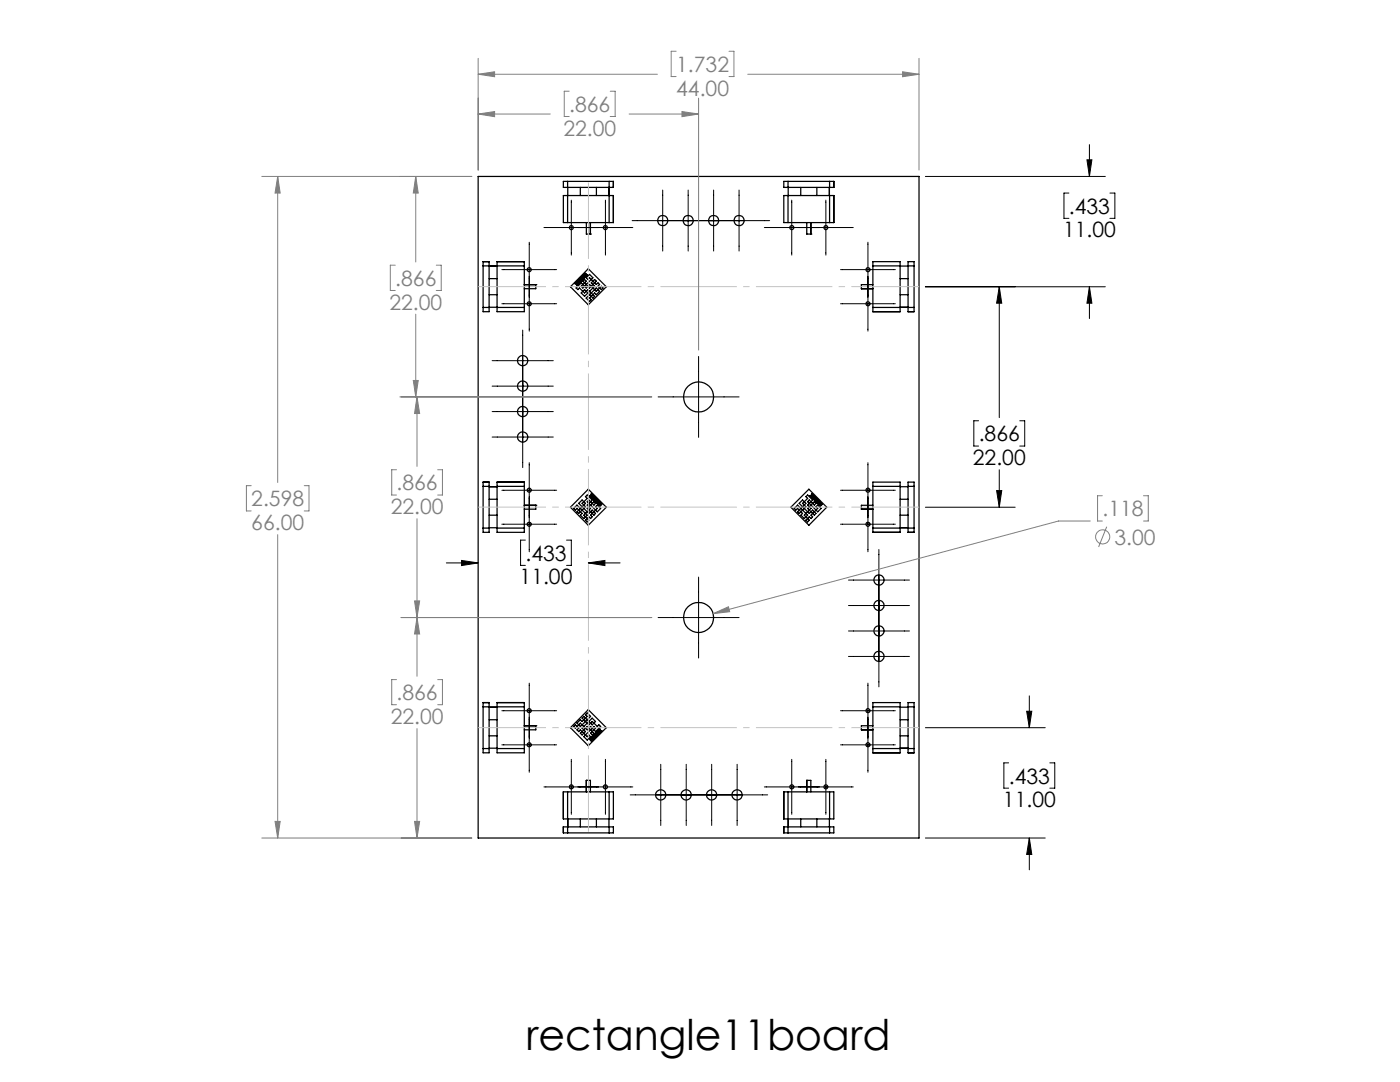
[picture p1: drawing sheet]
<svg xmlns="http://www.w3.org/2000/svg" width="279mm" height="216mm" viewBox="0 0 279 216" stroke-linecap="round" stroke-linejoin="round" font-family="sans-serif">
<g fill="none" stroke="#000" stroke-width=".25">
<path d="M95.4 35.2h88v132h-88zM113.3 39h-.9v5.4h.9M113.3 36.2h-.9v1.2h.9M113.3 36.2v1.2M113.3 39v5.4M113.3 36.2h8.3M113.3 37.4h8.3M113.3 39h8.3M113.3 37.4v1.6M115.8 37.4v1.6M119 37.4v1.6M121.5 37.4v1.6"/>
<path d="M121.6 39h.8v5.4h-.8M121.6 36.2h.8v1.2h-.8M121.6 36.2v1.2M121.6 39v5.4M157.3 39h9.1v5.4h-.8M157.3 39h-.9v5.4h.9M157.3 36.2h-.9v1.2h.9M157.3 36.2h8.3M157.3 36.2v1.2M157.3 39v5.4M157.3 37.4v1.6M159.8 37.4v1.6"/>
<path d="M163 37.4v1.6M165.6 36.2h.8v1.2h-9.1M165.6 36.2v8.2M96.4 53.1v-.9h1.2v.9M96.4 53.1h1.2M96.4 53.1v8.2M97.6 53.1v8.2M97.6 58.8h1.6M97.6 55.6h1.6M97.6 53.1h1.6M99.2 53.1v-.9h5.4v.9M99.2 53.1h5.4"/>
<path d="M99.2 53.1v8.2M104.6 53.1v8.2M104.6 56.8h2.3M106.9 56.8h.1M106.9 56.8v.8h-2.3M113.3 44.4h8.3M115.4 56l.2 .1 .1 .3-.3-.1zM115.4 56.7v-.3l-.4-.1 .1 .3 .3 .1M116 56.1v-.3l-.3-.1v.3l.3 .1M116.2 55.2l.4 .3h-.3l.1 .2-.2 .1h-.2l.1 .2-.2 .2-.2-.1v.3h-.3l.1 .2-.2 .2-.2-.1v.3l-.1-.3-.2-.1h.2v-.2l.1-.2 .2 .1v-.2l.3-.1v-.2l.1-.2 .3 .1-.1-.2 .2-.2 .1 .1zM116.3 55.7l-.1-.2-.2-.1v.3l.3 .1M116.5 55.2l-.2-.1 .2-.3 .4 .4-.3 .2"/>
<path d="M116.5 55v.1M116.5 55.1h.1M116.5 55.2h.1M116.5 55.1h.1v.1M116.5 55.2l.1 .1M116.5 55l.3 .2M116.5 55h.1M116.6 55.3v.1M116.6 55.2l.1 .1M116.6 55.2h.1M116.7 55.3h.1M116.7 57.1l.3 .4 .3-.4"/>
<path d="M116.7 57.1l-.4 .4-.3-.4 1-1-.3-.3-.4 .3 1 1M116.7 55.2v.1M116.7 54.6l.1-.1 .4 .4-.3 .2-.2-.2zM116.8 54.7h.1M116.8 54.7v.1M116.8 55.2h-.1M116.8 54.6l.1 .2h-.1zM116.9 54.9h.1M116.9 54.9v.1M116.9 54.9l.1 .1M116.9 55h.1M117 59.5l2-2 .7 .6-.7 .7-.3-.3-1 1 .3 .3-.3 .3z"/>
<path d="M117 55h.1M117 44.4v2.3h.8M117.3 57.1l.4 .4 .3-.4M117.3 57.1l.4-.3 .3 .3M117.4 53.6l3.6 3.6-3.6 3.6-3.6-3.6zM117.8 46.7h.1M117.8 44.4v2.3M118.3 56.1l.7 .7 .3-.4 .4 .4-.4 .3 .7 .7 .3-.3-.3-.4-1 1-1-1M118.3 56.1l-.3 .3 .7 .7-2 2-.7-.6 .7-.7 1.6 1.7 .4-.4-1.4-1.3-.6 .7-1.1-1-.3 .3-.3-.3 1-1.1 .7 .7M118.3 56.1l.4-.3 .3 .3-1 1M118.3 56.1l-.6-.7-.4 .4-.3-.4 .7-.6 .6 .6-1.6 1.7M157.3 44.4h8.3"/>
<path d="M161 44.4v2.3h.8M161.8 44.4v2.3M161.8 46.7h.1M171.9 57.6h.1M171.9 57.6h2.3M174.2 53.1v-.9h5.4v.9M174.2 53.1h5.4M174.2 56.8h-2.3v.8M174.2 53.1v8.2M179.6 58.8h1.6M179.6 55.6h1.6M179.6 53.1h1.6"/>
<path d="M179.6 53.1v8.2M181.2 53.1v-.9h1.2v.9M181.2 53.1h1.2M181.2 53.1v8.2M182.4 53.1v8.2M96.4 61.3v.9h1.2v-.9M96.4 61.3h1.2M97.6 61.3h1.6M99.2 61.3v.9h5.4v-.9M99.2 61.3h5.4M174.2 61.3v.9h5.4v-.9M174.2 61.3h5.4"/>
<path d="M179.6 61.3h1.6M181.2 61.3v.9h1.2v-.9M181.2 61.3h1.2M96.4 97v-.8h1.2v.8M96.4 97v8.4M96.4 97h1.2M97.6 97v8.4M97.6 99.6h1.6M97.6 97.1h1.6M99.2 97v-.8h5.4v.8M99.2 97v8.4M99.2 97h5.4"/>
<path d="M104.6 97v8.4M116.8 99.1l.4-.3 1 1-1 1 .7 .7-1.4 1.3 1 1-.3 .3-.4-.3 .7-.7 .4 .4 .3-.4-.3-.3 1.3-1.3-.3-.4 .3-.3 .7 .7-.7 .6-2-2 .3-.3 1 1 .4-.4-.4-.3-1.3 1.4 1.3 1.3 .4-.4-.7-.6-.7 .6-2-2 .7-.6 .6 .6-1.7 1.7 .4 .3 1.3-1.3-.6-.7 1-1zM117.4 97.6l3.6 3.6-3.6 3.6-3.6-3.6zM118 98.5v.3h.3l-.3 .1-.1 .3v-.3h-.2l.2-.1zM118.3 98.8v.3h.3l-.3 .1v.3l-.1-.3h-.2l.2-.1zM118.9 99.4h-.3v-.2l-.1 .2-.2 .1h.2v.2l.1 .2 .3-.1v.3v-.3h.3M118.9 99.4v.3l.3 .1M118.9 99.4v.3l-.3 .1M118.9 99.4l-.3 .1-.1 .3M119.2 99.8v.2h.3l-.3 .2v.2l-.1-.2-.2-.1 .2-.1zM161.4 97.6l3.6 3.6-3.6 3.6-3.6-3.6zM162.3 98.8h-.3v-.3l-.1 .3-.3 .1h.3v.2l.1 .2 .2-.1 .1 .4 .2-.1 .1 .3v-.3l.3-.1"/>
<path d="M162.3 98.8v.3h.3l-.3 .1-.1 .3M162.3 98.8l-.1 .3-.2 .1M162.3 98.8l-.3 .1-.1 .3M162.9 99.4h-.3v-.2l-.1 .2-.2 .1M162.9 99.4v.3h.2l.2 .1-.1 .2h.3l-.3 .2v.2l-.1-.2-.2-.1 .3-.1v-.2h-.3l-.1 .3v-.3h-.2l.2-.1zM174.2 97v-.8h5.4v.8M174.2 97v8.4M174.2 97h5.4M179.6 97v8.4M179.6 99.6h1.6M179.6 97.1h1.6M181.2 97v-.8h1.2v.8"/>
<path d="M181.2 97v8.4M181.2 97h1.2M182.4 97v8.4M96.4 105.4v.8h1.2v-.8M96.4 105.4h1.2M97.6 102.8h1.6M97.6 105.3h1.6M99.2 105.4v.8h5.4v-.8M99.2 105.4h5.4M104.6 100.8h2.3M106.9 100.8h.1M106.9 100.8v.8h-2.3"/>
<path d="M114.5 101.5l.6-.7 2.1 2-.7 .7-.7-.7 .4-.4-.7-.6-.4-.3-.3 .3zM119.3 100.5h.1M119.4 100.3h.1M119.4 100.4l-.1 .1M119.4 100.4h.1M119.4 100.2h.2l.2 .1-.3 .4-.3-.2 .2-.2M119.4 100.2v.1M119.4 100.4l.1 .1M119.5 100.3h.1M119.5 100.3l.1 .1M119.6 100.2l.1 .1-.4 .2M119.7 100.7h.1"/>
<path d="M119.7 100.7v.1M119.7 100.8h.1M119.7 100.5l.1-.1 .3 .2-.4 .4-.1-.2zM119.7 100.7l.1 .1h-.1M119.8 100.6h.2l-.1 .1zM119.9 100.5h.1M158.5 101.5l.7-.7 2 2-.7 .7-.7-.7 .4-.4-1-.9-.4 .3zM159.5 100.4l.7-.6 .6 .6-1.6 1.7 .3 .3 1.3-1.3-.6-.7 1-1-.4-.3 .4-.3 1 1-1 1 .7 .7-1.4 1.3 1 1-.3 .3-.4-.3 .7-.7 .4 .4 .3-.4-.3-.3 1.3-1.3-.4-.4 .4-.3 .7 .7-.7 .6-2-2 .3-.3 1 1 .3-.4-.3-.3-1.3 1.4 1.3 1.3 .3-.4-.6-.6-.7 .6zM163.3 100.3h.1M163.3 100.4v.1M163.3 100.5h.1M163.3 100.4h.1"/>
<path d="M163.4 100.4h.1M163.4 100.4l.1 .1h-.1M163.4 100.2l.4 .1-.4 .4-.1-.2zM163.5 100.3l.1 .1v-.1M163.5 100.2l.1 .1M163.5 100.2v.1M163.6 100.3h.1M163.7 100.8h.1M163.7 100.5l.2-.1 .2 .2-.4 .4-.2-.2zM163.7 100.7v.1M163.7 100.7h.1M163.7 100.6h.1"/>
<path d="M163.8 100.7l-.1 .1M163.8 100.6h.2l-.1 .1zM163.8 100.5h.1M171.9 101.6h.1M171.9 101.6h2.3M174.2 105.4v.8h5.4v-.8M174.2 100.8h-2.3v.8M174.2 105.4h5.4M179.6 102.8h1.6M179.6 105.3h1.6M181.2 105.4v.8h1.2v-.8M181.2 105.4h1.2"/>
<path d="M96.4 141v-.8h1.2v.8M96.4 149.4v.8h1.2v-.8M96.4 141v8.4M96.4 141h1.2M96.4 149.4h1.2M97.6 141v8.4M97.6 143.6h1.6M97.6 146.8h1.6M97.6 149.3h1.6M97.6 141.1h1.6M99.2 141v-.8h5.4v.8M99.2 149.4v.8h5.4v-.8"/>
<path d="M99.2 141v8.4M99.2 141h5.4M99.2 149.4h5.4M104.6 141v8.4M104.6 144.8h2.3M106.9 144.8h.1M106.9 144.8v.8h-2.3M113.3 158h-.9v5.4h.9M113.3 158v5.4M113.3 158h8.3M115.8 143.6l.4 .4 1-1.1-.4-.3 .4-.3 .7 .6-2.1 2.1-.7-.7zM116.2 144.6l-.4-.3-1 1-.3-.3 .3-.4 .7 .7-.4 .3 .4 .4 .3-.4 .4 .4"/>
<path d="M116.2 144.6l1 1 .7-.6 1 1 1-1-.4-.4-.3 .4-1-1-.7 .6-1.3-1.3 .3-.4 1.7 1.7 .7-.6-.7-.7-2 2 .6 .7-.6 .6-.4-.3 .4-.3M116.2 146l1-1 1.3 1.3-.3 .3-.3-.3 1-1-.4-.3-1.7 1.6M116.2 146l.6 .6M116.8 146.6l.4 .4 .3-.4 .4 .4-.7 .7-.7-.7zM117 155.7h.8v2.3M117 155.7v2.3M117 155.7h.1M117.4 141.6l3.6 3.6-3.6 3.6-3.6-3.6zM117.8 147.4h.1l.3 .2-.2 .3-.3-.4zM117.8 147.5h.1zM117.8 147.5h.1M117.9 147.5h.1"/>
<path d="M118 147.5h.1M118 147.6h.1l-.1 .2zM118 147.1l.2-.1 .2 .2 .1 .2-.2 .2-.4-.4zM118.1 147.7h.1M118.1 147.1h.1M118.1 147.1l.1 .1M118.2 147.1h.1M118.2 147.2h.1M118.2 147.1v.1M118.3 147.3l-.1 .1 .1 .1 .1-.1M118.3 147.2h.1M118.3 147.3h.1"/>
<path d="M118.4 147.3h.1M118.4 147.3v.1M118.5 146.7l.1 .2 .3 .1h-.3v.3l-.1-.3h-.3l.1-.1h.2l-.1-.1 .4-.2v-.2l.1 .2 .3 .1M119.4 145.8l.1 .2 .3 .1M119.5 145.7l.2 .1 .1 .3M119.5 146.4h-.3l-.1 .4-.2-.1v.3l-.1-.3-.3-.1M119.5 146.4l-.3-.1-.1-.3v.3h-.3l.3 .1 .1 .3M119.8 146.1h-.3v.3M119.8 146.1v-.3h.3l-.3-.1-.1-.2v.2l-.4 .1 .1 .2h-.3l.3 .1 .1 .3M121.6 158h.8v5.4h-.8M121.6 158v5.4M157.3 158h-.9v5.4h.9"/>
<path d="M157.3 158v5.4M157.3 158h8.3M161 155.7h.1M161 155.7h.8v2.3M161 155.7v2.3M165.6 158h.8v5.4h-9.1M165.6 158v8.2M171.9 145.6h.1M171.9 145.6h2.3M174.2 149.4v.8h5.4v-.8M174.2 141v-.8h5.4v.8M174.2 141v8.4"/>
<path d="M174.2 144.8h-2.3v.8M174.2 141h5.4M174.2 149.4h5.4M179.6 141v8.4M179.6 143.6h1.6M179.6 146.8h1.6M179.6 149.3h1.6M179.6 141.1h1.6M181.2 149.4v.8h1.2v-.8M181.2 141v-.8h1.2v.8M181.2 141v8.4M181.2 141h1.2"/>
<path d="M181.2 149.4h1.2M182.4 141v8.4M113.3 165h-.9v1.2h.9M113.3 165v1.2M113.3 165h8.3M113.3 166.2h8.3M113.3 163.4h8.3M113.3 163.4v1.6M115.8 163.4v1.6M119 163.4v1.6M121.5 163.4v1.6M121.6 165h.8v1.2h-.8"/>
<path d="M121.6 165v1.2M157.3 165h-.9v1.2h.9M157.3 165h9.1v1.2h-.8M157.3 165v1.2M157.3 166.2h8.3M157.3 163.4v1.6M159.8 163.4v1.6M163 163.4v1.6"/>
<circle cx="105.6" cy="53.8" r=".39"/>
<circle cx="114" cy="45.4" r=".39"/>
<circle cx="120.8" cy="45.4" r=".39"/>
<circle cx="132.3" cy="44" r="1.03"/>
<circle cx="137.3" cy="44" r="1.03"/>
<circle cx="142.4" cy="44" r="1.03"/>
<circle cx="147.5" cy="44" r="1.03"/>
<circle cx="158" cy="45.4" r=".4"/>
<circle cx="164.8" cy="45.4" r=".39"/>
<circle cx="173.2" cy="53.8" r=".39"/>
<circle cx="104.3" cy="77" r="1.03"/>
<circle cx="104.3" cy="72" r="1.03"/>
<circle cx="105.6" cy="60.6" r=".39"/>
<circle cx="139.4" cy="79.2" r="3"/>
<circle cx="173.2" cy="60.6" r=".39"/>
<circle cx="104.3" cy="82.1" r="1.03"/>
<circle cx="104.3" cy="87.2" r="1.03"/>
<circle cx="105.6" cy="97.8" r=".4"/>
<circle cx="173.2" cy="97.8" r=".4"/>
<circle cx="105.6" cy="104.6" r=".39"/>
<circle cx="173.2" cy="104.6" r=".39"/>
<circle cx="175.4" cy="115.7" r="1.02"/>
<circle cx="139.4" cy="123.2" r="3"/>
<circle cx="175.4" cy="131" r="1.02"/>
<circle cx="175.4" cy="125.9" r="1.02"/>
<circle cx="175.4" cy="120.8" r="1.02"/>
<circle cx="105.6" cy="148.6" r=".4"/>
<circle cx="105.6" cy="141.8" r=".4"/>
<circle cx="114" cy="157" r=".4"/>
<circle cx="120.8" cy="157" r=".4"/>
<circle cx="131.9" cy="158.6" r="1.02"/>
<circle cx="137" cy="158.6" r="1.02"/>
<circle cx="142" cy="158.6" r="1.02"/>
<circle cx="147.1" cy="158.6" r="1.02"/>
<circle cx="158" cy="157" r=".41"/>
<circle cx="164.8" cy="157" r=".4"/>
<circle cx="173.2" cy="148.6" r=".4"/>
<circle cx="173.2" cy="141.8" r=".4"/>
</g>
<g fill="none" stroke="#808080" stroke-width=".2">
<path d="M95.4 11.6v22.3M95.4 14.8h35.8M95.4 14.8l3.3-.5v1zM113.6 18.2h-1v5h1M121.8 18.2h1v5h-1M134.9 10.2h-1v5.1h1M139.4 19.6v50.3M145.5 10.2h1v5.1h-1M149.2 14.8h34.2M180.1 14.3l3.3 .5-3.3 .5zM183.4 11.6v22.3M52.2 35.2h42"/>
<path d="M55.4 35.2v61.1M55.4 35.2l.5 3.3h-1zM83 35.2l.5 3.3h-1zM83 35.2v17.1M95.4 22.8h14.4M95.4 22.8l3.3-.5v1zM125.6 22.8h13.8M136.1 22.3l3.3 .5-3.3 .5zM78.9 52.9h-1v5.1h1M87.1 52.9h1v5.1h-1M79.8 79.2h50.3M82.5 75.9h1l-.5 3.3z"/>
<path d="M83 62.7v16.5M83.2 79.2l.5 3.3h-1zM83.2 79.2v13.9M50.1 96.9h-.9v5.1h.9M60.7 96.9h1v5.1h-1M79.1 93.7h-.9v5.1h.9M87.3 93.7h1v5.1h-1M220 98.9h-1v5.1h1M228.2 98.9h1v5.1h-1M55.4 106.7v60.5M82.7 119.9h1l-.5 3.3zM83.2 103.5v31.4"/>
<path d="M217.6 104h-6.4l-68.9 18.4M220.9 105.1l-1.6 4M79.1 135.6h-.9v5h.9M80 123.2h50.1M83.2 123.2l.5 3.3h-1zM87.3 135.6h1v5h-1M142.3 122.4l3.1-1.3 .2 1zM83.2 145.4v21.8M52.2 167.2h42M54.9 163.9h1l-.5 3.3zM82.7 163.9h1l-.5 3.3z"/>
<circle cx="220.1" cy="107.1" r="1.42"/>
</g>
<g fill="none" stroke="#000" stroke-width=".2">
<path d="M114 39.9v11M120.8 39.9v11M132.3 37.9v12.2M137.3 37.9v12.2M142.4 37.9v12.2M147.5 37.9v12.2M158 39.9v11M164.8 39.9v11M184.7 35.2h35.9M213.3 38.5h-1v5.1h1M216.9 31.9h1l-.5 3.3zM217.4 28.9v6.3"/>
<path d="M221.5 38.5h1v5.1h-1M100.2 53.8h10.9M105.6 48.3v17.8M108.5 45.4h17.8M126.2 44h27.4M152.5 45.4h17.8M167.7 53.8h11M173.2 48.3v17.8M184.7 57.2h35.9M199.4 57.2l.5 3.3h-1zM199.4 57.2v26.1M217.4 57.2l.5 3.3h-1z"/>
<path d="M217.4 57.2v6.4M98.2 72h12.2M98.2 77h12.2M100.2 60.6h10.9M104.3 65.9v27.4M131.3 79.2h16.2M139.4 71.1v16.2M167.7 60.6h11M98.2 87.2h12.2M98.2 82.1h12.2M100.2 97.8h10.9M105.6 92.3v17.8"/>
<path d="M167.7 97.8h11M173.2 92.3v17.8M195.3 84h-1v5h1M198.9 97.9h1l-.5 3.3zM199.4 93.7v7.5M203.5 84h1v5h-1M89.1 112.3h6.3M92.1 111.8l3.3 .5-3.3 .6zM100.2 104.6h10.9M104.8 107.8h-.9v5h.9M113.1 107.8h.9v5h-.9M117.4 112.3l3.3-.5v1.1z"/>
<path d="M117.4 112.3h6.4M139.4 115.1v16.2M167.7 104.6h11M169.3 115.7h12.2M175.4 109.6v27.5M184.7 101.2h17.9M105.6 136.3v17.8M131.3 123.2h16.2M169.3 131h12.2M169.3 120.8h12.2M169.3 125.9h12.2M173.2 136.3v17.8"/>
<path d="M205.4 138.9v6.3M100.2 141.8h10.9M100.2 148.6h10.9M108.5 157h17.8M114 151.5v11M120.8 151.5v11M125.8 158.6h27.4M131.9 152.5v12.2M136.9 152.5v12.2M142 152.5v12.2M147.1 152.5v12.2M152.5 157h17.8"/>
<path d="M158 151.5v11M164.8 151.5v11M167.7 141.8h11M167.7 148.6h11M184.7 145.2h23.9M201.3 152.2h-1v5.1h1M204.9 141.9h1l-.5 3.3zM209.5 152.2h1v5.1h-1M184.7 167.2h23.9M205.4 167.2l.5 3.3h-1zM205.4 167.2v6.4"/>
</g>
<path d="M117.4 35.2v132" fill="none" stroke="#c0c0c0" stroke-width=".2" stroke-dasharray="15.2 1.3 1.3 1.3" stroke-dashoffset="-1.2" stroke-linecap="butt"/>
<path d="M183.4 57.2h-88M183.4 101.2h-88M95.4 145.2h88" fill="none" stroke="#c0c0c0" stroke-width=".2" stroke-dasharray="15.2 1.3 1.3 1.3" stroke-dashoffset="1.7" stroke-linecap="butt"/>
<path d="M54.9 163.9h1l-.5 3.3zM55.4 35.2l.5 3.3h-1zM83.2 123.2l.5 3.3h-1zM82.7 163.9h1l-.5 3.3zM82.7 119.9h1l-.5 3.3zM83.2 79.2l.5 3.3h-1zM82.5 75.9h1l-.5 3.3zM83 35.2l.5 3.3h-1zM95.4 14.8l3.3-.5v1zM180.1 14.3l3.3 .5-3.3 .5zM136.1 22.3l3.3 .5-3.3 .5zM95.4 22.8l3.3-.5v1zM142.3 122.4l3.3-.3-.2-1z" fill="#808080"/>
<path d="M117.4 112.3l3.3-.5v1.1zM92.1 111.8l3.3 .5-3.3 .6zM217.4 57.2l.5 3.3h-1zM216.9 31.9h1l-.5 3.3zM198.9 97.9h1l-.5 3.3zM199.4 57.2l.5 3.3h-1zM204.9 141.9h1l-.5 3.3zM205.4 167.2l.5 3.3h-1z" fill="#000"/>
<text font-size="8.5" x="105" y="209.4">rectangle11board</text>
<g font-size="4.2" fill="#808080">
<text x="135" y="14.3">1.732</text>
<text x="113.6" y="22.3">.866</text>
<text x="135" y="19.1">44.00</text>
<text x="112.4" y="27">22.00</text>
<text x="78.9" y="57">.866</text>
<text x="77.7" y="61.8">22.00</text>
<text x="50.2" y="101">2.598</text>
<text x="79.2" y="97.8">.866</text>
<text x="50.2" y="105.8">66.00</text>
<text x="78" y="102.6">22.00</text>
<text x="220" y="103">.118</text>
<text x="222.4" y="108.7">3.00</text>
<text x="79.2" y="139.7">.866</text>
<text x="78" y="144.4">22.00</text>
</g>
<g font-size="4.2">
<text x="212.2" y="47.4">11.00</text>
<text x="213.3" y="42.6">.433</text>
<text x="195.3" y="88.1">.866</text>
<text x="194.2" y="92.8">22.00</text>
<text x="104.9" y="111.9">.433</text>
<text x="103.7" y="116.6">11.00</text>
<text x="200.2" y="161.1">11.00</text>
<text x="201.3" y="156.3">.433</text>
</g>
</svg>
